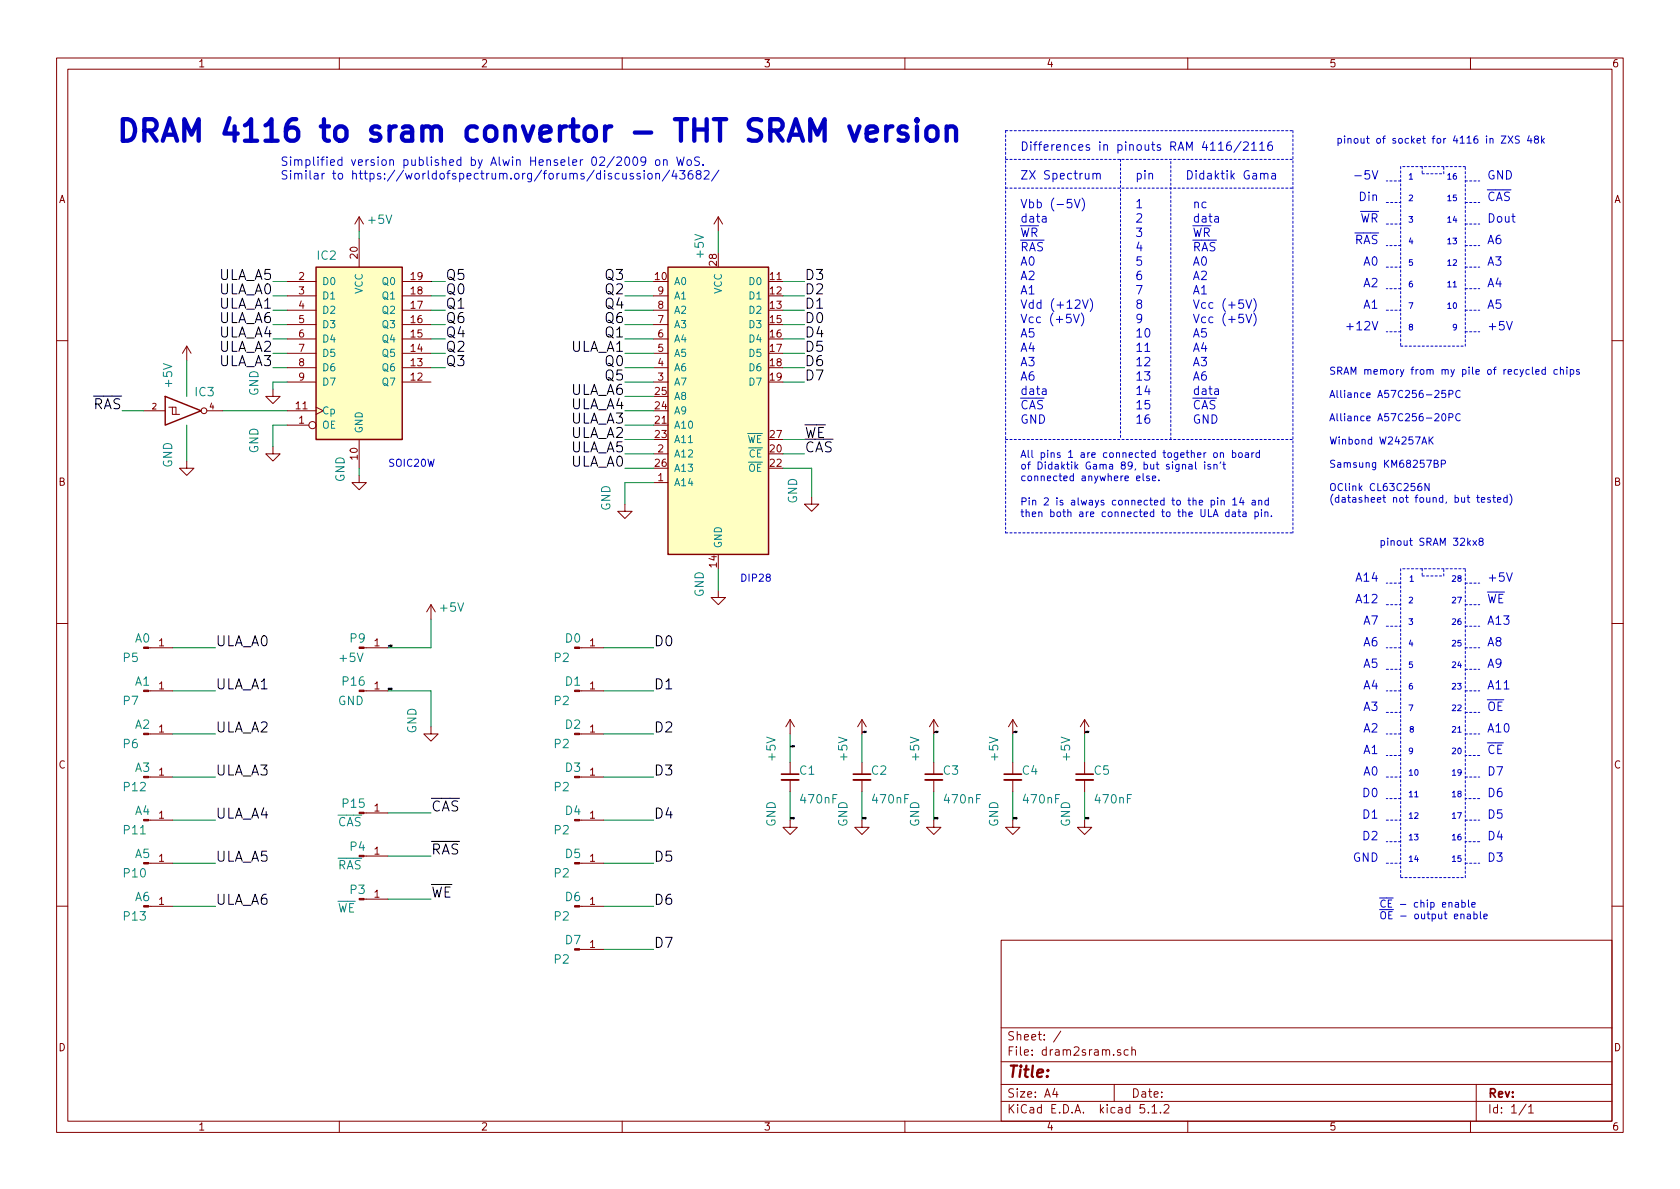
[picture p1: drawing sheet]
<svg xmlns="http://www.w3.org/2000/svg" width="297mm" height="210mm" viewBox="0 0 297 210" stroke-linecap="round" stroke-linejoin="round" font-family="sans-serif">
<g fill="none" stroke="#840000" stroke-width=".18">
<path d="M10 10.3h277v189.9h-277zM12 12.2h273v186.1h-273zM60 10.3v1.9M110 10.3v1.9M160 10.3v1.9M210 10.3v1.9M260 10.3v1.9M63.5 38.3v2.6M63.5 38.3l-.8 1.3M63.5 38.3l.8 1.3M127 38.3l-.8 1.3M127 38.3v2.6"/>
<path d="M127 38.3l.8 1.3M50.8 59.9h5.1M50.8 57.4h5.1M50.8 54.9h5.1M50.8 52.3h5.1M50.8 49.8h5.1M63.5 42.2v5M71.1 59.9h5.1M71.1 57.4h5.1M71.1 54.9h5.1M71.1 52.3h5.1M71.1 49.8h5.1"/>
<path d="M115.6 59.9h2.5M115.6 57.4h2.5M115.6 54.9h2.5M115.6 52.3h2.5M10 60.2h2M25.4 72.6h3.8M29.8 72h.7v1.3h1.2M30.5 72h.6v1.3M33 61.2l-.7 1.3M33 61.2v2.5M33 61.2l.8 1.3M36.6 72.6h2.8"/>
<path d="M48.3 68.8v1.3h1.2l-1.2 1.3-1.3-1.3h1.3M48.3 79v1.3h1.2l-1.2 1.2-1.3-1.2h1.3M50.8 67.6h5.1M50.8 65h5.1M50.8 62.5h5.1M50.8 75.2h3.8M50.8 72.6h5.1M55.9 72l1.2 .6-1.2 .7M63.5 77.7v5.1M71.1 67.6h5.1M71.1 65h5.1M71.1 62.5h5.1"/>
<path d="M115.6 67.6h2.5M115.6 65h2.5M115.6 62.5h2.5M285 60.2h2M33 81.5v1.3h1.3l-1.3 1.3-1.3-1.3h1.3M63.5 84.1v1.2h1.3l-1.3 1.3-1.3-1.3h1.3M110.5 89.1v1.3h1.3l-1.3 1.3-1.3-1.3h1.3M115.6 85.3h2.5M115.6 80.3h2.5M143.5 87.9v1.2h1.3l-1.3 1.3-1.3-1.3h1.3M10 110.3h2M26.3 114.5h4.2"/>
<path d="M64.4 114.5h4.2M76.2 106.9l-.8 1.3M76.2 106.9v2.6M76.2 106.9l.8 1.3M102.5 114.5h4.2M127 104.4v1.3h1.3l-1.3 1.2-1.3-1.2h1.3M285 110.3h2M26.3 129.8h4.2M26.3 137.4h4.2M26.3 122.2h4.2M64.4 122.2h4.2M76.2 128.5v1.3h1.3l-1.3 1.3-1.3-1.3h1.3"/>
<path d="M102.5 129.8h4.2M102.5 137.4h4.2M102.5 122.2h4.2M139.7 127.2l-.8 1.3M139.7 127.2v2.6M139.7 134.9v2M139.7 137.9v2M139.7 127.2l.8 1.3M152.4 127.2v2.6M152.4 134.9v2M152.4 137.9v2M152.4 127.2l-.8 1.3"/>
<path d="M152.4 127.2l.8 1.3M165.1 127.2v2.6M165.1 134.9v2M165.1 137.9v2M165.1 127.2l-.8 1.3M165.1 127.2l.8 1.3M179.1 127.2v2.6M179.1 134.9v2M179.1 137.9v2M179.1 127.2l-.8 1.3M179.1 127.2l.7 1.3M191.8 127.2v2.6"/>
<path d="M191.8 134.9v2M191.8 137.9v2M191.8 127.2l-.8 1.3M191.8 127.2l.7 1.3M26.3 145h4.2M26.3 152.6h4.2M64.4 143.8h4.2M64.4 159h4.2M64.4 151.4h4.2M102.5 145h4.2M102.5 152.6h4.2M139.7 145v1.3h1.3l-1.3 1.3-1.3-1.3h1.3"/>
<path d="M152.4 145v1.3h1.3l-1.3 1.3-1.3-1.3h1.3M165.1 145v1.3h1.3l-1.3 1.3-1.3-1.3h1.3M179.1 145v1.3h1.2l-1.2 1.3-1.3-1.3h1.3M191.8 145v1.3h1.2l-1.2 1.3-1.3-1.3h1.3M10 160.2h2M26.3 160.3h4.2M102.5 160.3h4.2M102.5 167.9h4.2M177 166.3h108v32h-108zM285 160.2h2M60 198.3v1.9M110 198.3v1.9"/>
<path d="M160 198.3v1.9M177 194.8h108M177 191.8h108M177 187.8h108M177 181.8h108M186.5 192.5l-.4 1h1M186.8 193v1M187.6 182.3l-1.3 2M197 191.8v3M198.1 185.7l-.3-.1-.2 .2v.2l.5 .2v.3h-.5M199.5 185.7l-.4-.1-.3 .3v.6l.3 .1 .4-.1M200.1 185.7l.2-.1 .4 .1 .1 .9"/>
<path d="M200.1 185.1v1.5M202.3 195.3h-.7l-.1 .7 .3-.1 .5 .1 .1 .2-.1 .5-.2 .1-.6-.1M203 196.7v.1M203.7 195.8l.4-.5v1.5M203.7 196.8h.8M205.2 196.7v.1M205.8 195.5l.2-.2h.4l.3 .5-.9 1h.9M210 198.3v1.9M260 198.3v1.9M261 191.8v6.5M269.8 195.2l-1.2 2M270.3 195.8l.4-.5v1.5"/>
<path d="M270.3 196.8h.8"/>
<circle cx="36.1" cy="72.6" r=".51"/>
<circle cx="55.2" cy="75.2" r=".63"/>
</g>
<g fill="none" stroke="#008400" stroke-width=".18">
<path d="M48.3 52.3h2.5M48.3 54.9h2.5M48.3 59.9h2.5M48.3 49.8h2.5M48.3 57.4h2.5M63.5 40.9v1.3M76.2 52.3h2.5M76.2 54.9h2.5M76.2 59.9h2.5M76.2 49.8h2.5M76.2 57.4h2.5M110.5 52.3h5.1"/>
<path d="M110.5 54.9h5.1M110.5 59.9h5.1M110.5 49.8h5.1M110.5 57.4h5.1M127 40.9v3.8M138.4 52.3h3.8M138.4 54.9h3.8M138.4 59.9h3.8M138.4 49.8h3.8M138.4 57.4h3.8M21.6 72.6h3.8M33 63.7v6.4"/>
<path d="M33 75.2v6.3M39.4 72.6h11.4M48.3 65h2.5M48.3 62.5h2.5M50.8 67.6h-2.5v1.2M50.8 75.2h-2.5v3.8M76.2 65h2.5M76.2 62.5h2.5M110.5 72.6h5.1M110.5 65h5.1M110.5 77.7h5.1M110.5 62.5h5.1"/>
<path d="M110.5 67.6h5.1M110.5 75.2h5.1M110.5 70.1h5.1M138.4 65h3.8M138.4 77.7h3.8M138.4 62.5h3.8M138.4 67.6h3.8M63.5 82.8v1.3M110.5 80.3h5.1M110.5 82.8h5.1M115.6 85.3h-5.1v3.8M138.4 80.3h3.8"/>
<path d="M138.4 82.8h5.1v5.1M30.5 114.5h7.6M76.2 109.5v5h-7.6M106.7 114.5h8.9M127 100.6v3.8M30.5 122.2h7.6M30.5 129.8h7.6M30.5 137.4h7.6M68.6 122.2h7.6v6.3M106.7 122.2h8.9M106.7 129.8h8.9M106.7 137.4h8.9"/>
<path d="M139.7 129.8v5.1M139.7 139.9v5.1M152.4 129.8v5.1M152.4 139.9v5.1M165.1 129.8v5.1M165.1 139.9v5.1M179.1 129.8v5.1M179.1 139.9v5.1M191.8 129.8v5.1M191.8 139.9v5.1M30.5 145h7.6M30.5 152.6h7.6"/>
<path d="M68.6 143.8h7.6M68.6 159h7.6M68.6 151.4h7.6M106.7 145h8.9M106.7 152.6h8.9M30.5 160.3h7.6M106.7 160.3h8.9M106.7 167.9h8.9"/>
</g>
<path d="M69.2 114.1l.1 .2v-.2M140.3 131.8l.1 .3 .1-.3M153 129.3l.1 .3 .1-.3M165.7 129.3l.1 .3 .1-.3M179.7 129.3l.1 .3v-.3M192.4 129.3l.1 .3v-.3" fill="none" stroke="#000" stroke-width=".18"/>
<g fill="#ffffc2" stroke="#ffffc2" stroke-width=".18">
<path d="M118.1 47.2h17.8v50.8h-17.8z"/>
<path d="M55.9 47.2h15.2v30.5h-15.2z"/>
</g>
<path d="M55.9 47.2h15.2v30.5h-15.2zM118.1 47.2h17.8v50.8h-17.8zM29.2 70.1l6.4 2.5-6.4 2.6z" fill="none" stroke="#840000" stroke-width=".25"/>
<path d="M138.2 137.9h3M150.9 137.9h3M163.6 137.9h3M177.5 137.9h3.1M190.2 137.9h3.1" fill="none" stroke="#840000" stroke-width=".33"/>
<path d="M138.2 136.9h3M150.9 136.9h3M163.6 136.9h3M177.5 136.9h3.1M190.2 136.9h3.1" fill="none" stroke="#840000" stroke-width=".3"/>
<g fill="#840000" stroke="#840000" stroke-width=".18">
<path d="M101.6 114.4h.9v.3h-.9z"/>
<path d="M101.6 129.7h.9v.2h-.9z"/>
<path d="M101.6 137.3h.9v.2h-.9z"/>
<path d="M101.6 144.9h.9v.3h-.9z"/>
<path d="M101.6 152.5h.9v.3h-.9z"/>
<path d="M101.6 160.1h.9v.3h-.9z"/>
<path d="M63.5 114.4h.9v.3h-.9z"/>
<path d="M25.4 152.5h.9v.3h-.9z"/>
<path d="M25.4 137.3h.9v.2h-.9z"/>
<path d="M101.6 122h.9v.3h-.9z"/>
<path d="M63.5 143.6h.9v.3h-.9z"/>
<path d="M63.5 122h.9v.3h-.9z"/>
<path d="M101.6 167.8h.9v.2h-.9z"/>
<path d="M63.5 158.9h.9v.2h-.9z"/>
<path d="M25.4 160.1h.9v.3h-.9z"/>
<path d="M25.4 129.7h.9v.2h-.9z"/>
<path d="M25.4 144.9h.9v.3h-.9z"/>
<path d="M63.5 151.3h.9v.2h-.9z"/>
<path d="M25.4 122h.9v.3h-.9z"/>
<path d="M25.4 114.4h.9v.3h-.9z"/>
</g>
<g fill="none" stroke="#0000c2" stroke-width=".18" stroke-dasharray=".4 .4">
<path d="M177.8 23.1v71.1M177.8 23.1h50.8M177.8 28.2h50.8M177.8 33.3h50.8M198.1 28.2v49.5M228.6 23.1v71.1M245.1 39.6h2.5M245.1 35.8h2.5M247.6 29.5v31.7M247.6 32h-2.5M251.5 29.5v1.2M251.5 30.7h3.8"/>
<path d="M255.3 30.7v-1.2M259.1 29.5h-11.5M259.1 32h2.5M259.1 39.6h2.5M259.1 35.8h2.5M245.1 47.2h2.5M245.1 54.9h2.5M247.6 43.4h-2.5M247.6 51h-2.5M247.6 58.7h-2.5M259.1 43.4h2.5M259.1 47.2h2.5"/>
<path d="M259.1 51h2.5M259.1 54.9h2.5M259.1 58.7h2.5M177.8 77.7h50.8M207 77.7v-49.5M247.6 61.2h11.5M259.1 61.2v-31.7M177.8 94.2h50.8M245.1 110.7h2.5M245.1 118.4h2.5M245.1 106.9h2.5M247.6 100.6v54.6"/>
<path d="M247.6 103.1h-2.5M247.6 114.5h-2.5M251.5 100.6v1.2M251.5 101.8h3.8M255.3 101.8v-1.2M259.1 100.6h-11.5M259.1 103.1h2.5M259.1 110.7h2.5M259.1 114.5h2.5M259.1 118.4h2.5M259.1 106.9h2.5M245.1 126h2.5"/>
<path d="M245.1 137.4h2.5M247.6 122.2h-2.5M247.6 129.8h-2.5M247.6 133.6h-2.5M259.1 122.2h2.5M259.1 126h2.5M259.1 129.8h2.5M259.1 137.4h2.5M261.6 133.6h-2.5M245.1 145h2.5M245.1 152.6h2.5M247.6 155.2h11.5"/>
<path d="M247.6 141.2h-2.5M247.6 148.8h-2.5M259.1 155.2v-54.6M259.1 152.6h2.5M259.1 145h2.5M261.6 148.8h-2.5M261.6 141.2h-2.5"/>
</g>
<path d="M150.2 22.3l.9 2.6 .9-2.6M153.2 23.6l1.9-.3-.2-.8-.4-.2h-.7l-.4 .2-.2 .4v1.5l.2 .3 .4 .2h.7l.4-.2M156.7 22.3v2.6M157.8 22.3a1.01 1.01 0 0 0-1.1 .8M160.3 22.5l-.3-.2h-.6l-.3 .2-.2 .4 .2 .5 .3 .2h.6l.3 .2 .2 .4-.2 .5-.3 .2h-.8l-.3-.2M162.1 21.1l-.1 .2 .1 .2 .2-.2-.2-.2v.4M162.1 22.3v2.6M164 22.7a1.01 1.01 0 0 1 1-.4 1.01 1.01 0 0 1 .8 .8v1.1a1.03 1.03 0 0 1-1 .7 1.03 1.03 0 0 1-1-.7v-1.1zM167.4 22.7a.95 .95 0 0 1 1.6 .2v2M167.4 22.3v2.6" fill="none" stroke="#0000c2" stroke-width=".76"/>
<g fill="none" stroke="#0000c2" stroke-width=".18">
<path d="M109.5 30.7a.48 .48 0 0 0-.7 .1v.7a.48 .48 0 0 0 .7 .1M110.1 30.7l.1 .9 .3 .1 .2-.2M110.6 27.9l.2-.1a.8 .8 0 0 1 .6 .6 .8 .8 0 0 1-.3 .8l-.1 .1a.83 .83 0 0 1-.4-1.4zM110.7 30.7v1M112 30.7h-.4l-.2 .2 .1 .2 .5 .1v.4h-.6M112 27.9l.2-.1a.79 .79 0 0 1 .4 1.3l-.2 .2a.83 .83 0 0 1-.4-1.4zM113.2 30.7a.36 .36 0 0 0-.6 .2l.1 .2 .6 .3-.3 .3-.4-.1M113.9 30.2v.1M113.9 30.7v1M114.2 28.4l-.3 .3h-.3l-.3-.3v-.4l.2-.2h.4l.2 .1a1 1 0 0 1-.4 1.4h-.2M114.6 30.8l.2-.1 .4 .1 .1 .6-.3 .3-.4-.2zM116 28.4l.2-.2 .4 .2 .1 .6-.2 .2-.3 .1-.2-.2z"/>
<path d="M116 30.8v-.1a.36 .36 0 0 1 .6 .2v.8M116 30.7v1M117.3 28.4l.2-.2 .4 .1 .1 1M117.3 28.2v1.1M118.4 30.1l-1.3 1.9M119.2 30.1l-.4 1.1h.9M119.5 30.7v1M119.7 27.8l.3 1.5 .3-1.1 .3 1.1 .4-1.5M120.2 30.2h.9l-.5 .5 .4 .1 .1 .2-.1 .5-.2 .2h-.4l-.2-.2M121.6 28.3l.3-.1 .4 .3v.5l-.4 .3-.3-.1-.1-.2zM122.4 30.2a.59 .59 0 0 0-.7 .6v.6l.1 .2 .5 .1 .2-.2v-.5l-.1-.2-.5-.1-.2 .3M123.4 30.8l-.3-.3 .1-.2 .2-.1 .5 .1v.4l-.7 .2-.1 .2 .1 .4 .2 .2h.3l.3-.3v-.3l-.3-.3"/>
<path d="M123.7 27.8a.62 .62 0 0 0-.8 .1v.4l.6 .3 .2 .4-.3 .3-.6-.1M124.3 29.1v.2M124.5 30.3l.6-.1 .2 .1 .1 .3-.9 1.1h.9M127.1 30.1l-1.3 1.9M190 35.2l.5 1.5 .5-1.5M191.3 35a1.71 1.71 0 0 1 0 2.3M193.2 30.8l.1-.1a.36 .36 0 0 1 .6 .2v.8M193.2 30.7v1M193.9 30.9l.1-.2a.36 .36 0 0 1 .5 .2v.8M217.6 25.1a.59 .59 0 0 0-.7 .6v.6l.1 .2 .4 .1 .3-.2v-.5l-.1-.2-.5-.1-.2 .3M219.4 25l-1.2 1.9M219.9 25.2l.5-.1 .2 .1 .1 .3-.9 1.1h.9"/>
<path d="M221.3 25.5l.4-.4v1.5M221.3 26.6h.8M222.7 25.5l.4-.4v1.5M222.7 26.6h.9M223.5 30.9a.35 .35 0 0 1 .4-.3 .35 .35 0 0 1 .3 .3v.8M224.9 25.1a.59 .59 0 0 0-.7 .6v.6l.1 .2a.48 .48 0 0 0 .6-.1v-.6a.48 .48 0 0 0-.6-.1l-.1 .2M224.9 30.7h.6v1M225.5 31l-.5 .1a.31 .31 0 0 0-.2 .3 .31 .31 0 0 0 .2 .3l.5-.1M239.5 31.1h1.2M265.4 24h.9l-.9 1.3h.9M266.6 24l.9 1.3M267.5 24l-.9 1.3"/>
<path d="M268.6 24.1l-.5-.1-.1 .2v.3l.5 .3 .1 .3-.2 .2h-.5M270.4 24l-.3 .9h.8M270.7 24.5v.8M271.6 24.6l-.3-.1v-.3l.5-.2 .2 .3v.2l-.6 .2-.1 .1v.4l.3 .1h.3l.1-.2v-.3l-.2-.2M272.6 24v1.3M272.7 24.8l.3 .5M273 24.5l-.4 .5M189.8 55.6l.5 1.5 .5-1.5M191.2 55.3a1.71 1.71 0 0 1 0 2.3M191.4 53l.5 1.5 .5-1.5M192.8 52.8a1.8 1.8 0 0 1 0 2.3M220.3 55.6l.5 1.5 .5-1.5"/>
<path d="M220.3 53l.5 1.5 .5-1.5M221.7 55.3a1.71 1.71 0 0 1 0 2.3M221.7 52.8a1.71 1.71 0 0 1 0 2.3M238.1 57.8h1.2M266.4 56.8l.5 1.5 .5-1.5M202.4 62.1h.9M217.9 79.6v1.3M222.7 79.6v1.3M251.4 78.5l.4-1.2 .4 1.2M251.5 78.2h.6M252.7 77.3v1.2M252.9 77.8l.5 .7"/>
<path d="M253.4 77.3l-.7 .7M255 73.3l.2-.2a.69 .69 0 0 1 .4 .7 .69 .69 0 0 1-.4 .6l-.2-.2-.1-.3zM255.6 69h-.6l-.1 .6 .2-.1 .4 .1 .1 .6-.2 .1-.5-.1M256.2 69.7l.6-.1v-.4l-.1-.2h-.5v1.3M256.2 73.8h.6v-.5l-.1-.2h-.5v1.3M258.2 69.2a.6 .6 0 0 0-.9 .4 .6 .6 0 0 0 .6 .7l.3-.1M258.2 73.3a.6 .6 0 0 0-.9 .4 .6 .6 0 0 0 .6 .7l.3-.1M271.6 65.8l.5-.1v-.3l-.4-.1-.1 .2v.6h.5M273.2 65.4l-.3-.1-.3 .3 .1 .5h.5M273.2 64.9v1.3M275.4 65.4l-.4-.1-.2 .3 .1 .5h.5M275.9 65.5l.2-.2 .3 .1v.8"/>
<path d="M275.9 64.9v1.3M277 64.9v.1M277 65.3v.9M277.6 65.4l.4-.1 .3 .3-.2 .5h-.5M277.6 65.3v1.3M279.2 65.4l-.3-.1-.2 .2 .1 .2 .4 .1v.3h-.5M201 84.6l.6-.1-.1-.3h-.4l-.1 .1v.7h.5M202.1 83.7v1.1l.2 .2M203.2 84.2h-.3l-.2 .1 .1 .2 .4 .2v.3h-.5M203.8 84.6l.5-.1v-.3h-.4l-.1 .1v.7h.5M204.9 84.9v.1M209.1 82.2l.1-.1 .3 .1 .1 .8"/>
<path d="M210.2 82.2h.5l.1 .8M210.8 82.4l-.5 .1-.1 .1v.3h.6M211.4 81.7v1.1l.2 .2M213 82.1v.9M214 82.2l-.3-.1-.2 .2 .1 .2 .4 .1v.3h-.5M214.6 80.2l.2-.1 .4 .1v.5l-.1 .1-.3 .1-.2-.1zM214.6 82.2l.2-.1 .3 .1 .1 .8M214.6 82.1v.9M215.3 88v.2M215.3 88.5v.8M215.8 80.2l.2-.1h.3v.8M215.8 80.1v.8"/>
<path d="M215.8 81.7l-.1 .2M215.9 88.6l.2-.1h.3l.1 .8M215.9 88.5v.8M216.2 82.1h.5M216.4 81.7v1.1l.3 .2M217.3 90.6l-.4-.1-.2 .2 .1 .6h.5M217.3 90.1v1.3M217.9 80.1h.4l.2 .2-.1 .5h-.5M217.9 90.6h.5v.8M218 88.4l.3-.4v1.3M218 89.3h.7M218.4 90.8l-.4 .1-.2 .2 .2 .3 .4-.1"/>
<path d="M218.9 90.5h.5M219 90.1v1.1l.4 .2M219.1 80.1h.3l.3 .2-.2 .5-.3 .1-.2-.1zM219.5 88l-.3 .9h.8M219.8 90.6h.5v.8M219.8 88.5v.8M220.2 80.1h.5l.1 .8M220.3 90.8l-.4 .1-.2 .2 .2 .3 .4-.1M220.8 80.4h-.5l-.2 .2 .1 .2h.6M221.3 80.1v.8M221.4 88.5h.5v.8M221.7 80.1l-.4 .2"/>
<path d="M221.9 90.6l.3-.1 .3 .2-.1 .6h-.5M221.9 90.5v1.3M221.9 88.8h-.4l-.2 .2 .1 .2h.5M222.6 88.6l.1-.1h.3l.1 .8M222.6 88.5v.8M222.7 80.1h-.4l-.2 .2 .1 .5h.5M223 90.1v.1M223 90.5v.9M223.6 90.6l.2-.1 .3 .1 .1 .8M223.6 90.5v.9M224.3 88.5h-.4l-.3 .2 .2 .5h.5M224.3 88v1.3"/>
<path d="M224.8 91.2v.2M251.3 85.5l-.4 .1a.81 .81 0 0 0 0 1.2l.4-.1 .1-.5-.2-.2h-.3l-.2 .2M252.7 85.5v1.3l-.8-1.3v1.3M253.6 82l.5-.1 .2-.2-.1-.2-.6-.1v1.2h.5l.2-.1v-.3l-.3-.2M254.8 82l.7-.1v-.4l-.2-.1h-.5v1.2M260.4 95.6l.7 .8M261.1 88h.5M261.1 95.6l-.7 .8M261.3 87.5v1.1l.3 .2M261.7 95.7l-.2-.2 .1-.3h.4l.2 .1v.3l-.6 .2-.1 .2v.2l.2 .2h.4l.1-.2v-.4l-.2-.1M261.9 88.4l.6-.1v-.3h-.4l-.2 .2 .1 .6h.5M263.5 88h-.3l-.2 .2 .1 .1 .4 .2v.3h-.5"/>
<path d="M263.9 88h.5M264.1 87.5v1.1l.3 .2M264.8 88.4l.6-.1-.1-.3h-.4l-.1 .2v.6h.5M266.5 88h-.4l-.2 .2 .1 .6h.5M266.5 87.5v1.3M267 87.4a1.47 1.47 0 0 1 0 1.9M266.4 101.3l.5 1.5 .5-1.5M257.8 129.5h.5M250.1 140.9h.6M257.3 159.6h.5l.1 .8M257.9 159.9h-.4l-.2 .2v.3h.6M258.5 159.6h.4l.2 .2-.1 .6h-.5"/>
<path d="M258.5 159.2v1.2M259.6 159.2v1l.2 .2M260.2 160l.6-.1v-.3h-.4l-.2 .2 .1 .6h.5M259.4 161.7h.5l.1 .8M260 161.9l-.4 .1-.2 .2v.2h.6M260.6 161.7l.4-.1 .2 .3-.1 .5h-.5M260.6 161.2v1.3M261.7 161.2v1.1l.2 .2M262.4 162l.6-.1-.1-.2-.4-.1-.1 .2v.6h.5"/>
</g>
<text font-size="5.3" fill="#0000c2" x="20.3" y="25.1">DRAM 4116 to sram convertor - THT SRAM version</text>
<text font-size="2.8" fill="#840000" x="178" y="190.5">Title:</text>
<g font-size="2.5">
<text x="38.6" y="52.1">ULA_A0</text>
<text x="38.6" y="49.5">ULA_A5</text>
<text x="78.7" y="49.5">Q5</text>
<text x="78.7" y="52.1">Q0</text>
<text x="107.2" y="49.5">Q3</text>
<text x="107.2" y="52.1">Q2</text>
<text x="142.2" y="49.5">D3</text>
<text x="142.2" y="52.1">D2</text>
<text x="38.6" y="54.6">ULA_A1</text>
<text x="38.6" y="59.7">ULA_A4</text>
<text x="38.6" y="57.1">ULA_A6</text>
<text x="78.7" y="54.6">Q1</text>
<text x="78.7" y="57.1">Q6</text>
<text x="78.7" y="59.7">Q4</text>
<text x="107.2" y="57.1">Q6</text>
<text x="107.2" y="54.6">Q4</text>
<text x="107.2" y="59.7">Q1</text>
<text x="142.2" y="54.6">D1</text>
<text x="142.2" y="59.7">D4</text>
<text x="142.2" y="57.1">D0</text>
<text x="38.6" y="62.2">ULA_A2</text>
<text x="38.6" y="64.8">ULA_A3</text>
<text x="78.7" y="62.2">Q2</text>
<text x="78.7" y="64.8">Q3</text>
<text x="100.9" y="62.2">ULA_A1</text>
<text x="107.2" y="64.8">Q0</text>
<text x="142.2" y="62.2">D5</text>
<text x="142.2" y="64.8">D6</text>
<text x="100.9" y="69.8">ULA_A6</text>
<text x="107.2" y="67.3">Q5</text>
<text x="142.2" y="67.3">D7</text>
<text x="16.4" y="72.4">RAS</text>
<text x="100.9" y="72.4">ULA_A4</text>
<text x="100.9" y="74.9">ULA_A3</text>
<text x="100.9" y="77.5">ULA_A2</text>
<text x="142.2" y="77.5">WE</text>
<text x="100.9" y="80">ULA_A5</text>
<text x="100.9" y="82.5">ULA_A0</text>
<text x="142.2" y="80">CAS</text>
<text x="38.1" y="114.3">ULA_A0</text>
<text x="115.6" y="114.3">D0</text>
<text x="38.1" y="121.9">ULA_A1</text>
<text x="115.6" y="121.9">D1</text>
<text x="38.1" y="129.5">ULA_A2</text>
<text x="115.6" y="129.5">D2</text>
<text x="38.1" y="137.2">ULA_A3</text>
<text x="115.6" y="137.2">D3</text>
<text x="76.2" y="143.5">CAS</text>
<text x="38.1" y="144.8">ULA_A4</text>
<text x="115.6" y="144.8">D4</text>
<text x="38.1" y="152.4">ULA_A5</text>
<text x="76.2" y="151.1">RAS</text>
<text x="115.6" y="152.4">D5</text>
<text x="38.1" y="160">ULA_A6</text>
<text x="76.2" y="158.7">WE</text>
<text x="115.6" y="160">D6</text>
<text x="115.6" y="167.6">D7</text>
</g>
<g font-size="2.1" fill="#0000c2">
<text x="49.5" y="29.3">Simplified version published by Alwin Henseler 02/2009 on WoS.</text>
<text x="180.3" y="26.7">Differences in pinouts RAM 4116/2116</text>
<text x="49.5" y="31.7">Similar to https://worldofspectrum.org/forums/discussion/43682/</text>
<text x="180.3" y="31.7">ZX Spectrum</text>
<text x="200.7" y="31.7">pin</text>
<text x="209.5" y="31.7">Didaktik Gama</text>
<text x="240.5" y="35.6">Din</text>
<text x="240.6" y="31.7">-5V</text>
<text x="262.9" y="31.7">GND</text>
<text x="262.9" y="35.6">CAS</text>
<text x="180.3" y="39.4">data</text>
<text x="180.3" y="36.8">Vbb (-5V)</text>
<text x="180.3" y="41.9">WR</text>
<text x="200.7" y="36.8">1</text>
<text x="200.7" y="39.4">2</text>
<text x="200.7" y="41.9">3</text>
<text x="210.8" y="36.8">nc</text>
<text x="210.8" y="39.4">data</text>
<text x="210.8" y="41.9">WR</text>
<text x="240.4" y="39.4">WR</text>
<text x="262.9" y="39.4">Dout</text>
<text x="180.3" y="47">A0</text>
<text x="180.3" y="44.4">RAS</text>
<text x="200.7" y="44.4">4</text>
<text x="200.7" y="47">5</text>
<text x="210.8" y="47">A0</text>
<text x="210.8" y="44.4">RAS</text>
<text x="239.4" y="43.2">RAS</text>
<text x="241.2" y="47">A0</text>
<text x="262.9" y="43.2">A6</text>
<text x="262.9" y="47">A3</text>
<text x="180.3" y="52.1">A1</text>
<text x="180.3" y="49.5">A2</text>
<text x="200.7" y="49.5">6</text>
<text x="200.7" y="52.1">7</text>
<text x="210.8" y="52.1">A1</text>
<text x="210.8" y="49.5">A2</text>
<text x="241.2" y="50.8">A2</text>
<text x="262.9" y="50.8">A4</text>
<text x="180.3" y="57.1">Vcc (+5V)</text>
<text x="180.3" y="54.6">Vdd (+12V)</text>
<text x="180.3" y="59.7">A5</text>
<text x="200.7" y="54.6">8</text>
<text x="200.7" y="57.1">9</text>
<text x="200.7" y="59.7">10</text>
<text x="210.8" y="57.1">Vcc (+5V)</text>
<text x="210.8" y="54.6">Vcc (+5V)</text>
<text x="210.8" y="59.7">A5</text>
<text x="238.9" y="58.4">+12V</text>
<text x="241.2" y="54.6">A1</text>
<text x="262.9" y="58.4">+5V</text>
<text x="262.9" y="54.6">A5</text>
<text x="180.3" y="62.2">A4</text>
<text x="180.3" y="64.8">A3</text>
<text x="200.7" y="62.2">11</text>
<text x="200.7" y="64.8">12</text>
<text x="210.8" y="62.2">A4</text>
<text x="210.8" y="64.8">A3</text>
<text x="180.3" y="69.8">data</text>
<text x="180.3" y="67.3">A6</text>
<text x="200.7" y="67.3">13</text>
<text x="200.7" y="69.8">14</text>
<text x="210.8" y="69.8">data</text>
<text x="210.8" y="67.3">A6</text>
<text x="180.3" y="74.9">GND</text>
<text x="180.3" y="72.4">CAS</text>
<text x="200.7" y="72.4">15</text>
<text x="200.7" y="74.9">16</text>
<text x="210.8" y="74.9">GND</text>
<text x="210.8" y="72.4">CAS</text>
<text x="240" y="102.9">A14</text>
<text x="240" y="106.7">A12</text>
<text x="262.9" y="106.7">WE</text>
<text x="262.9" y="102.9">+5V</text>
<text x="241.2" y="110.5">A7</text>
<text x="262.9" y="110.5">A13</text>
<text x="241.2" y="114.3">A6</text>
<text x="241.2" y="118.1">A5</text>
<text x="262.9" y="114.3">A8</text>
<text x="262.9" y="118.1">A9</text>
<text x="241.2" y="121.9">A4</text>
<text x="241.2" y="125.7">A3</text>
<text x="262.9" y="121.9">A11</text>
<text x="262.9" y="125.7">OE</text>
<text x="241.2" y="129.5">A2</text>
<text x="262.9" y="129.5">A10</text>
<text x="241.2" y="133.3">A1</text>
<text x="241.2" y="137.2">A0</text>
<text x="262.9" y="137.2">D7</text>
<text x="262.9" y="133.3">CE</text>
<text x="241.2" y="141">D0</text>
<text x="262.9" y="141">D6</text>
<text x="241.2" y="148.6">D2</text>
<text x="241.2" y="144.8">D1</text>
<text x="262.9" y="148.6">D4</text>
<text x="262.9" y="144.8">D5</text>
<text x="239.2" y="152.4">GND</text>
<text x="262.9" y="152.4">D3</text>
</g>
<g font-size="2.1" fill="#008484">
<text x="65.3" y="39.6">+5V</text>
<text x="56.1" y="45.9">IC2</text>
<text x="124.4" y="45.5" transform="rotate(-90 124.4 45.5)">+5V</text>
<text x="30.5" y="68.3" transform="rotate(-90 30.5 68.3)">+5V</text>
<text x="34.5" y="70.1">IC3</text>
<text x="45.7" y="70" transform="rotate(-90 45.7 70)">GND</text>
<text x="30.5" y="82.7" transform="rotate(-90 30.5 82.7)">GND</text>
<text x="45.7" y="80.2" transform="rotate(-90 45.7 80.2)">GND</text>
<text x="60.9" y="85.3" transform="rotate(-90 60.9 85.3)">GND</text>
<text x="140.9" y="89.1" transform="rotate(-90 140.9 89.1)">GND</text>
<text x="107.9" y="90.4" transform="rotate(-90 107.9 90.4)">GND</text>
<text x="124.4" y="105.6" transform="rotate(-90 124.4 105.6)">GND</text>
<text x="23.9" y="113.6">A0</text>
<text x="62" y="113.6">P9</text>
<text x="78" y="108.2">+5V</text>
<text x="100" y="113.6">D0</text>
<text x="21.8" y="117.1">P5</text>
<text x="60.2" y="117.1">+5V</text>
<text x="98" y="117.1">P2</text>
<text x="21.8" y="124.7">P7</text>
<text x="23.9" y="121.3">A1</text>
<text x="59.7" y="124.7">GND</text>
<text x="60.7" y="121.3">P16</text>
<text x="98" y="124.7">P2</text>
<text x="100" y="121.3">D1</text>
<text x="23.9" y="128.9">A2</text>
<text x="73.6" y="129.7" transform="rotate(-90 73.6 129.7)">GND</text>
<text x="100" y="128.9">D2</text>
<text x="21.8" y="132.3">P6</text>
<text x="23.9" y="136.5">A3</text>
<text x="98" y="132.3">P2</text>
<text x="100" y="136.5">D3</text>
<text x="137.1" y="134.4" transform="rotate(-90 137.1 134.4)">+5V</text>
<text x="141.4" y="137">C1</text>
<text x="149.8" y="134.4" transform="rotate(-90 149.8 134.4)">+5V</text>
<text x="154.1" y="137">C2</text>
<text x="162.5" y="134.4" transform="rotate(-90 162.5 134.4)">+5V</text>
<text x="166.8" y="137">C3</text>
<text x="176.5" y="134.4" transform="rotate(-90 176.5 134.4)">+5V</text>
<text x="180.8" y="137">C4</text>
<text x="189.2" y="134.4" transform="rotate(-90 189.2 134.4)">+5V</text>
<text x="193.5" y="137">C5</text>
<text x="22" y="139.9">P12</text>
<text x="60.7" y="142.8">P15</text>
<text x="98" y="139.9">P2</text>
<text x="141.8" y="142.1">470nF</text>
<text x="154.5" y="142.1">470nF</text>
<text x="167.2" y="142.1">470nF</text>
<text x="181.1" y="142.1">470nF</text>
<text x="193.8" y="142.1">470nF</text>
<text x="22" y="147.5">P11</text>
<text x="23.9" y="144.1">A4</text>
<text x="59.7" y="146.1">CAS</text>
<text x="98" y="147.5">P2</text>
<text x="100" y="144.1">D4</text>
<text x="137.1" y="146.2" transform="rotate(-90 137.1 146.2)">GND</text>
<text x="149.8" y="146.2" transform="rotate(-90 149.8 146.2)">GND</text>
<text x="162.5" y="146.2" transform="rotate(-90 162.5 146.2)">GND</text>
<text x="176.5" y="146.2" transform="rotate(-90 176.5 146.2)">GND</text>
<text x="189.2" y="146.2" transform="rotate(-90 189.2 146.2)">GND</text>
<text x="22" y="155.2">P10</text>
<text x="23.9" y="151.7">A5</text>
<text x="59.7" y="153.7">RAS</text>
<text x="62" y="150.5">P4</text>
<text x="98" y="155.2">P2</text>
<text x="100" y="151.7">D5</text>
<text x="23.9" y="159.4">A6</text>
<text x="59.6" y="161.4">WE</text>
<text x="62" y="158.1">P3</text>
<text x="100" y="159.4">D6</text>
<text x="22" y="162.8">P13</text>
<text x="98" y="162.8">P2</text>
<text x="100" y="167">D7</text>
<text x="98" y="170.4">P2</text>
</g>
<g font-size="2.1" fill="#840000">
<text x="178" y="184">Sheet: /</text>
<text x="178" y="186.7">File: dram2sram.sch</text>
<text x="178" y="196.9">KiCad E.D.A. kicad 5.1.2</text>
<text x="178" y="194.1">Size: A4</text>
<text x="200" y="194.1">Date:</text>
<text x="263" y="194.1">Rev:</text>
<text x="263" y="196.9">Id: 1/1</text>
</g>
<g font-size="1.8" fill="#840000">
<text x="35" y="11.9">1</text>
<text x="85" y="11.9">2</text>
<text x="135" y="11.9">3</text>
<text x="185" y="11.9">4</text>
<text x="235" y="11.9">5</text>
<text x="285" y="11.9">6</text>
<text x="10.4" y="35.9">A</text>
<text x="285.4" y="35.9">A</text>
<text x="63.2" y="45.7" transform="rotate(-90 63.2 45.7)">20</text>
<text x="126.7" y="46.9" transform="rotate(-90 126.7 46.9)">28</text>
<text x="52.9" y="49.5">2</text>
<text x="52.9" y="52.1">3</text>
<text x="72.7" y="52.1">18</text>
<text x="72.7" y="49.5">19</text>
<text x="115.9" y="49.5">10</text>
<text x="116.4" y="52.1">9</text>
<text x="136.2" y="49.5">11</text>
<text x="136.2" y="52.1">12</text>
<text x="52.9" y="54.6">4</text>
<text x="52.9" y="57.1">5</text>
<text x="52.9" y="59.7">6</text>
<text x="72.7" y="59.7">15</text>
<text x="72.7" y="57.1">16</text>
<text x="72.7" y="54.6">17</text>
<text x="116.4" y="59.7">6</text>
<text x="116.4" y="57.1">7</text>
<text x="116.4" y="54.6">8</text>
<text x="136.2" y="54.6">13</text>
<text x="136.2" y="57.1">15</text>
<text x="136.2" y="59.7">16</text>
<text x="52.9" y="62.2">7</text>
<text x="52.9" y="64.8">8</text>
<text x="72.7" y="64.8">13</text>
<text x="72.7" y="62.2">14</text>
<text x="116.4" y="64.8">4</text>
<text x="116.4" y="62.2">5</text>
<text x="136.2" y="62.2">17</text>
<text x="136.2" y="64.8">18</text>
<text x="52.9" y="67.3">9</text>
<text x="72.7" y="67.3">12</text>
<text x="115.9" y="69.8">25</text>
<text x="116.4" y="67.3">3</text>
<text x="136.2" y="67.3">19</text>
<text x="52.4" y="72.4">11</text>
<text x="52.9" y="74.9">1</text>
<text x="115.9" y="74.9">21</text>
<text x="115.9" y="77.5">23</text>
<text x="115.9" y="72.4">24</text>
<text x="136.2" y="77.5">27</text>
<text x="63.2" y="81.2" transform="rotate(-90 63.2 81.2)">10</text>
<text x="115.9" y="82.5">26</text>
<text x="116.4" y="80">2</text>
<text x="136.2" y="80">20</text>
<text x="136.2" y="82.5">22</text>
<text x="10.4" y="85.9">B</text>
<text x="116.4" y="85.1">1</text>
<text x="285.4" y="85.9">B</text>
<text x="126.7" y="100.3" transform="rotate(-90 126.7 100.3)">14</text>
<text x="28.1" y="114.3">1</text>
<text x="66.2" y="114.3">1</text>
<text x="104.3" y="114.3">1</text>
<text x="28.1" y="121.9">1</text>
<text x="66.2" y="121.9">1</text>
<text x="104.3" y="121.9">1</text>
<text x="28.1" y="129.5">1</text>
<text x="104.3" y="129.5">1</text>
<text x="10.4" y="135.9">C</text>
<text x="28.1" y="137.2">1</text>
<text x="104.3" y="137.2">1</text>
<text x="285.4" y="135.9">C</text>
<text x="66.2" y="143.5">1</text>
<text x="28.1" y="144.8">1</text>
<text x="104.3" y="144.8">1</text>
<text x="28.1" y="152.4">1</text>
<text x="66.2" y="151.1">1</text>
<text x="104.3" y="152.4">1</text>
<text x="28.1" y="160">1</text>
<text x="66.2" y="158.7">1</text>
<text x="104.3" y="160">1</text>
<text x="104.3" y="167.6">1</text>
<text x="10.4" y="185.9">D</text>
<text x="285.4" y="185.9">D</text>
<text x="35" y="199.9">1</text>
<text x="85" y="199.9">2</text>
<text x="135" y="199.9">3</text>
<text x="185" y="199.9">4</text>
<text x="235" y="199.9">5</text>
<text x="285" y="199.9">6</text>
</g>
<g font-size="1.8" fill="#0000c2">
<text x="236.2" y="25.4">pinout of socket for 4116 in ZXS 48k</text>
<text x="234.9" y="66.3">SRAM memory from my pile of recycled chips</text>
<text x="234.9" y="70.4">Alliance A57C256-25PC</text>
<text x="234.9" y="74.5">Alliance A57C256-20PC</text>
<text x="68.6" y="82.5">SOIC20W</text>
<text x="180.3" y="81">All pins 1 are connected together on board</text>
<text x="180.3" y="83">of Didaktik Gama 89, but signal isn't</text>
<text x="234.9" y="78.6">Winbond W24257AK</text>
<text x="234.9" y="82.7">Samsung KM68257BP</text>
<text x="180.3" y="85.1">connected anywhere else.</text>
<text x="180.3" y="89.4">Pin 2 is always connected to the pin 14 and</text>
<text x="234.9" y="86.8">OClink CL63C256N</text>
<text x="234.9" y="88.9">(datasheet not found, but tested)</text>
<text x="180.3" y="91.4">then both are connected to the ULA data pin.</text>
<text x="243.8" y="96.5">pinout SRAM 32kx8</text>
<text x="130.8" y="102.9">DIP28</text>
<text x="243.8" y="160.5">CE - chip enable</text>
<text x="243.8" y="162.6">OE - output enable</text>
</g>
<g font-size="1.8" fill="#008484">
<text x="56.9" y="50.4">D0</text>
<text x="56.9" y="53">D1</text>
<text x="64.1" y="52" transform="rotate(-90 64.1 52)">VCC</text>
<text x="67.7" y="53">Q1</text>
<text x="67.7" y="50.4">Q0</text>
<text x="119.1" y="50.4">A0</text>
<text x="119.1" y="53">A1</text>
<text x="127.6" y="52" transform="rotate(-90 127.6 52)">VCC</text>
<text x="132.6" y="50.4">D0</text>
<text x="132.6" y="53">D1</text>
<text x="56.9" y="55.5">D2</text>
<text x="56.9" y="58">D3</text>
<text x="67.7" y="58">Q3</text>
<text x="67.7" y="55.5">Q2</text>
<text x="119.1" y="58">A3</text>
<text x="119.1" y="55.5">A2</text>
<text x="132.6" y="55.5">D2</text>
<text x="132.6" y="58">D3</text>
<text x="56.9" y="60.6">D4</text>
<text x="56.9" y="63.1">D5</text>
<text x="56.9" y="65.7">D6</text>
<text x="67.7" y="65.7">Q6</text>
<text x="67.7" y="63.1">Q5</text>
<text x="67.7" y="60.6">Q4</text>
<text x="119.1" y="65.7">A6</text>
<text x="119.1" y="63.1">A5</text>
<text x="119.1" y="60.6">A4</text>
<text x="132.6" y="60.6">D4</text>
<text x="132.6" y="63.1">D5</text>
<text x="132.6" y="65.7">D6</text>
<text x="56.9" y="68.2">D7</text>
<text x="67.7" y="68.2">Q7</text>
<text x="119.1" y="70.7">A8</text>
<text x="119.1" y="68.2">A7</text>
<text x="132.6" y="68.2">D7</text>
<text x="56.9" y="75.8">OE</text>
<text x="56.9" y="73.3">Cp</text>
<text x="64.1" y="76.7" transform="rotate(-90 64.1 76.7)">GND</text>
<text x="119.1" y="75.8">A10</text>
<text x="119.1" y="73.3">A9</text>
<text x="119.1" y="80.9">A12</text>
<text x="119.1" y="78.4">A11</text>
<text x="119.1" y="83.4">A13</text>
<text x="132" y="78.4">WE</text>
<text x="132.3" y="83.4">OE</text>
<text x="132.4" y="80.9">CE</text>
<text x="119.1" y="86">A14</text>
<text x="127.6" y="97" transform="rotate(-90 127.6 97)">GND</text>
</g>
<g font-size="1.4" fill="#0000c2">
<text x="248.9" y="35.6">2</text>
<text x="248.9" y="31.7">1</text>
<text x="256.2" y="31.7">16</text>
<text x="256.2" y="35.6">15</text>
<text x="248.9" y="39.4">3</text>
<text x="256.2" y="39.4">14</text>
<text x="248.9" y="47">5</text>
<text x="248.9" y="43.2">4</text>
<text x="256.2" y="47">12</text>
<text x="256.2" y="43.2">13</text>
<text x="248.9" y="50.8">6</text>
<text x="256.2" y="50.8">11</text>
<text x="248.9" y="58.4">8</text>
<text x="248.9" y="54.6">7</text>
<text x="256.2" y="54.6">10</text>
<text x="257" y="58.4">9</text>
<text x="248.9" y="106.7">2</text>
<text x="249.4" y="102.9">1</text>
<text x="256.5" y="102.9">28</text>
<text x="256.5" y="106.7">27</text>
<text x="248.9" y="110.5">3</text>
<text x="256.5" y="110.5">26</text>
<text x="248.9" y="114.3">4</text>
<text x="248.9" y="118.1">5</text>
<text x="256.5" y="118.1">24</text>
<text x="256.5" y="114.3">25</text>
<text x="248.9" y="121.9">6</text>
<text x="248.9" y="125.7">7</text>
<text x="256.5" y="125.7">22</text>
<text x="256.5" y="121.9">23</text>
<text x="249.4" y="129.5">8</text>
<text x="256.5" y="129.5">21</text>
<text x="248.9" y="133.3">9</text>
<text x="248.9" y="137.2">10</text>
<text x="256.5" y="137.2">19</text>
<text x="256.5" y="133.3">20</text>
<text x="248.9" y="141">11</text>
<text x="256.5" y="141">18</text>
<text x="248.9" y="144.8">12</text>
<text x="248.9" y="148.6">13</text>
<text x="256.5" y="148.6">16</text>
<text x="256.5" y="144.8">17</text>
<text x="248.9" y="152.4">14</text>
<text x="256.5" y="152.4">15</text>
</g>
<g font-size="1.4" fill="#840000">
<text x="26.9" y="72.4">2</text>
<text x="37.1" y="72.4">4</text>
</g>
<g font-size=".4">
<text x="68.6" y="114.3">+5V</text>
<text x="68.6" y="122">GND</text>
<text x="152.4" y="129.6">+5V</text>
<text x="165.1" y="129.6">+5V</text>
<text x="179.1" y="129.6">+5V</text>
<text x="191.8" y="129.6">+5V</text>
<text x="139.7" y="132.1">+5V</text>
<text x="139.7" y="144.8">GND</text>
<text x="152.4" y="144.8">GND</text>
<text x="165.1" y="144.8">GND</text>
<text x="179.1" y="144.8">GND</text>
<text x="191.8" y="144.8">GND</text>
</g>
</svg>
